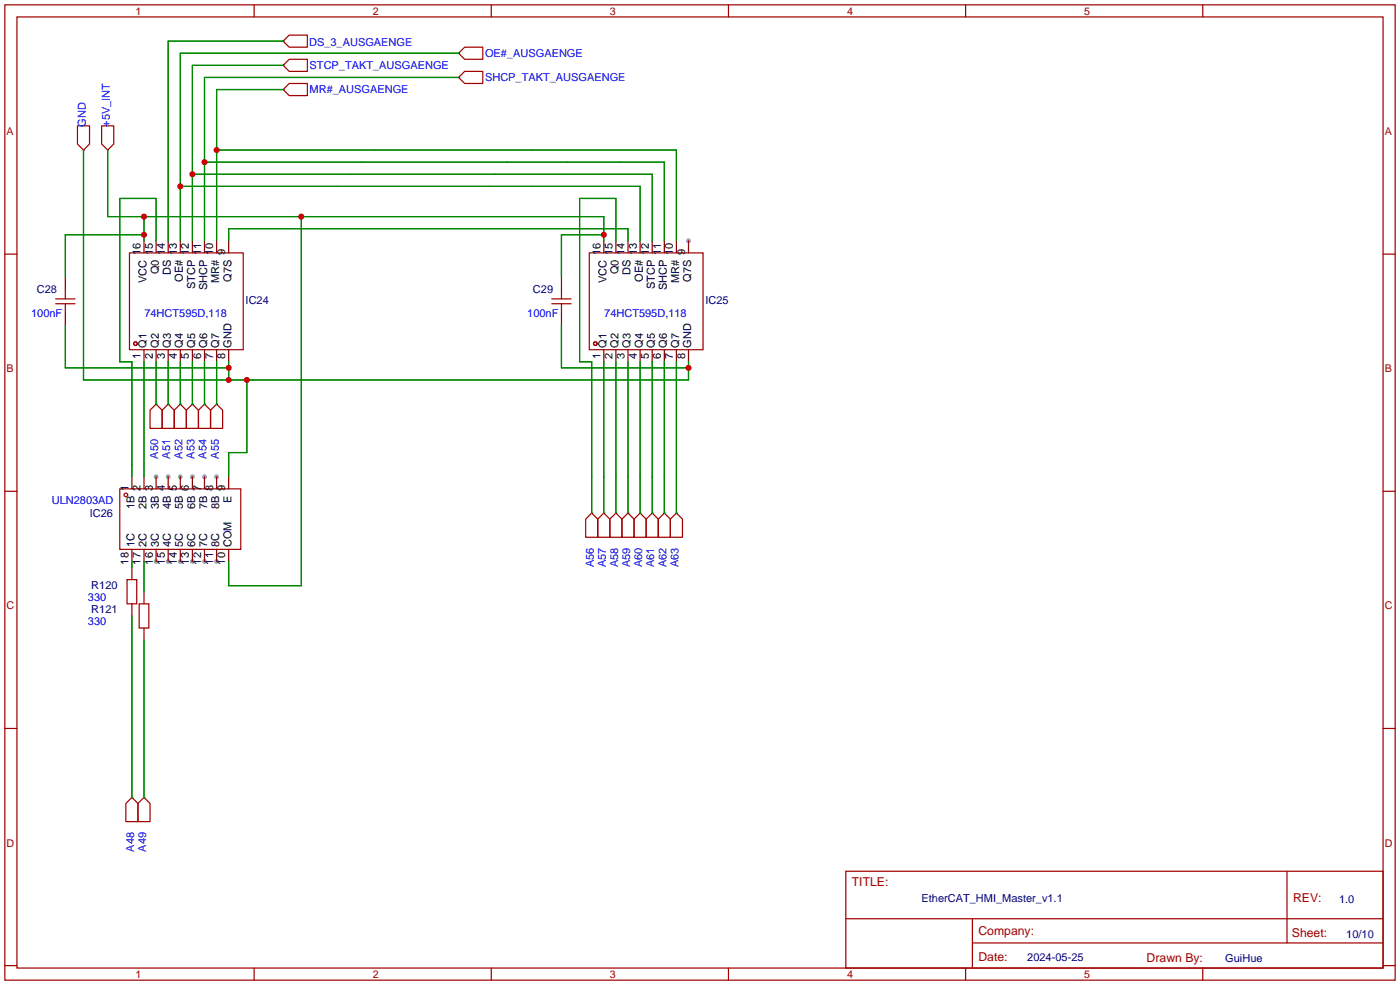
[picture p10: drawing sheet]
<svg xmlns="http://www.w3.org/2000/svg" width="294mm" height="207mm" viewBox="0 0 294 207" stroke-linecap="round" stroke-linejoin="round" font-family="sans-serif">
<g fill="#999">
<circle cx="144.5" cy="50.5" r=".51"/>
<circle cx="32.8" cy="100.1" r=".51"/>
<circle cx="35.3" cy="100.1" r=".51"/>
<circle cx="37.8" cy="100.1" r=".51"/>
<circle cx="40.4" cy="100.1" r=".51"/>
<circle cx="42.9" cy="100.1" r=".51"/>
<circle cx="45.5" cy="100.1" r=".51"/>
<circle cx="45.5" cy="117.9" r=".51"/>
<circle cx="42.9" cy="117.9" r=".51"/>
<circle cx="40.4" cy="117.9" r=".51"/>
<circle cx="37.8" cy="117.9" r=".51"/>
<circle cx="35.3" cy="117.9" r=".51"/>
<circle cx="32.8" cy="117.9" r=".51"/>
</g>
<g fill="none" stroke="#a10000" stroke-width=".25">
<path d="M1 1h291.9v204.7h-291.9zM3.6 3.6h286.7v199.6h-286.7zM53.3 1v2.6M59.4 13.7l1.3-1.3h3.8v2.6h-3.8zM60.7 7.4h3.8v2.5h-3.8l-1.3-1.3zM60.7 17.5h3.8v2.6h-3.8l-1.3-1.3zM96.3 11.2l1.2-1.3h3.8v2.5h-3.8zM96.3 16.3l1.2-1.3h3.8v2.5h-3.8zM103.1 1v2.6M152.9 1v2.6M202.7 1v2.6M252.5 1v2.6"/>
<path d="M16.3 26.4h2.5v3.8l-1.3 1.3-1.2-1.3zM21.3 26.4h2.6v3.8l-1.3 1.3-1.3-1.3zM1 53.3h2.6M27.2 53.1h23.9v20.3h-23.9zM123.7 53.1h23.9v20.3h-23.9zM290.3 53.3h2.6M11.7 62.7h4M11.7 63.8h4M13.7 60.7v2M13.7 63.8v2M115.8 62.7h4.1M115.8 63.8h4.1"/>
<path d="M117.9 60.7v2M117.9 63.8v2M32.8 84.8l1.2 1.3v3.8h-2.5v-3.8zM35.3 84.8l1.3 1.3v3.8h-2.6v-3.8zM37.8 84.8l1.3 1.3v3.8h-2.5v-3.8zM40.4 84.8l1.3 1.3v3.8h-2.6v-3.8zM42.9 84.8l1.3 1.3v3.8h-2.5v-3.8zM45.5 84.8l1.2 1.3v3.8h-2.5v-3.8zM1 103.1h2.6M25.1 102.6h25.4v12.7h-25.4zM124.2 107.7l1.3 1.3v3.8h-2.6v-3.8zM125.5 109l1.2-1.3 1.3 1.3v3.8h-2.5z"/>
<path d="M128 109l1.3-1.3 1.3 1.3v3.8h-2.6zM130.6 109l1.2-1.3 1.3 1.3v3.8h-2.5zM133.1 109l1.3-1.3 1.2 1.3v3.8h-2.5zM136.9 107.7l1.3 1.3v3.8h-2.6v-3.8zM138.2 109l1.2-1.3 1.3 1.3v3.8h-2.5zM140.7 109l1.3-1.3 1.3 1.3v3.8h-2.6zM290.3 103.1h2.6M26.7 121.7h2v5h-2zM29.2 126.7h2v5.1h-2zM1 152.9h2.6M290.3 152.9h2.6M26.4 168.7l1.3-1.3 1.3 1.3v3.8h-2.6z"/>
<path d="M30.2 167.4l1.3 1.3v3.8h-2.5v-3.8zM177.5 182.9h112.8v20.3h-112.8zM177.6 192.8h112.6M204.1 197.9h86.1M204.1 192.8v10.2M270.2 182.9v15M1 202.7h2.6M53.3 203.2v2.5M103.1 203.2v2.5M152.9 203.2v2.5M202.7 203.2v2.5M252.5 203.2v2.5"/>
<path d="M290.3 202.7h2.6"/>
<circle cx="28.4" cy="72.1" r=".38"/>
<circle cx="125" cy="72.1" r=".38"/>
<circle cx="26.4" cy="103.9" r=".38"/>
</g>
<g fill="none" stroke="#870000" stroke-width=".25">
<path d="M59.4 8.6h.1M59.4 13.7h.1M59.4 18.8h.1M96.3 11.2h.1M96.3 16.3h.1M17.5 31.5h.1M22.6 31.5h.1M13.7 58.2v2.5M30.2 50.5v2.6M32.8 50.5v2.6M35.3 50.5v2.6M37.8 50.5v2.6"/>
<path d="M40.4 50.5v2.6M42.9 50.5v2.6M45.5 50.5v2.6M48 50.5v2.6M117.9 58.2v2.5M126.7 50.5v2.6M129.3 50.5v2.6M131.8 50.5v2.6M134.4 50.5v2.6M136.9 50.5v2.6M139.4 50.5v2.6M142 50.5v2.6"/>
<path d="M144.5 50.5v2.6M13.7 65.8v2.5M30.2 73.4v2.5M32.8 73.4v2.5M35.3 73.4v2.5M37.8 73.4v2.5M40.4 73.4v2.5M42.9 73.4v2.5M45.5 73.4v2.5M48 73.4v2.5M117.9 65.8v2.5M126.7 73.4v2.5"/>
<path d="M129.3 73.4v2.5M131.8 73.4v2.5M134.4 73.4v2.5M136.9 73.4v2.5M139.4 73.4v2.5M142 73.4v2.5M144.5 73.4v2.5M32.8 84.8h.1M35.3 84.8h.1M37.8 84.8h.1M40.4 84.8h.1M42.9 84.8h.1"/>
<path d="M45.5 84.8h.1M27.7 100.1v2.5M27.7 115.3v2.6M27.7 119.1v2.6M30.2 100.1v2.5M30.2 115.3v2.6M32.8 100.1v2.5M32.8 115.3v2.6M35.3 100.1v2.5M35.3 115.3v2.6M37.8 100.1v2.5M37.8 115.3v2.6"/>
<path d="M40.4 100.1v2.5M40.4 115.3v2.6M42.9 100.1v2.5M42.9 115.3v2.6M45.5 100.1v2.5M45.5 115.3v2.6M48 100.1v2.5M48 115.3v2.6M124.2 107.7h.1M126.7 107.7h.1M129.3 107.7h.1M131.8 107.7h.1"/>
<path d="M134.4 107.7h.1M136.9 107.7h.1M139.4 107.7h.1M142 107.7h.1M27.7 126.7v2.6M30.2 124.2v2.5M30.2 131.8v2.6M27.7 167.4h.1M30.2 167.4h.1"/>
</g>
<g fill="none" stroke="#008700" stroke-width=".25">
<path d="M59.4 8.6h-24.1v41.9M59.4 13.7h-19v36.8M59.4 18.8h-13.9v31.7M96.3 11.2h-58.5v39.3M96.3 16.3h-53.4v34.2M17.5 31.5v48.3h127v-3.9M22.6 31.5v14h104.1v5M37.8 39.1h96.6v11.4M40.4 36.6h96.5v13.9M42.9 34h96.5v16.5M45.5 31.5h96.5v19M30.2 45.5v5"/>
<path d="M30.2 49.3h-16.5v8.9M32.8 50.5v-8.8h-7.7v34.2h2.6v24.2M48 50.5v-2.5h83.8v2.5M63.2 45.5v77.4h-15.2v-5M126.7 49.3h-8.8v8.9M129.3 50.5v-8.8h-7.6v34.2h2.5v31.8M13.7 68.3v8.9h34.3M30.2 75.9v24.2M32.8 75.9v8.9M35.3 75.9v8.9M37.8 75.9v8.9M40.4 75.9v8.9"/>
<path d="M42.9 75.9v8.9M45.5 75.9v8.9M48 75.9v3.9M51.8 79.8v15.2h-3.8v5.1M117.9 68.3v8.9h26.6M126.7 75.9v31.8M129.3 75.9v31.8M131.8 75.9v31.8M134.4 75.9v31.8M136.9 75.9v31.8M139.4 75.9v31.8M142 75.9v31.8"/>
<path d="M27.7 117.9v1.2M30.2 117.9v6.3M27.7 129.3v38.1M30.2 134.4v33"/>
</g>
<g fill="#c00">
<circle cx="126.7" cy="49.3" r=".63"/>
<circle cx="30.2" cy="45.5" r=".63"/>
<circle cx="30.2" cy="49.3" r=".63"/>
<circle cx="63.2" cy="45.5" r=".63"/>
<circle cx="51.8" cy="79.8" r=".63"/>
<circle cx="144.5" cy="77.2" r=".63"/>
<circle cx="48" cy="79.8" r=".63"/>
<circle cx="48" cy="77.2" r=".63"/>
<circle cx="37.8" cy="39.1" r=".63"/>
<circle cx="40.4" cy="36.6" r=".63"/>
<circle cx="42.9" cy="34" r=".63"/>
<circle cx="45.5" cy="31.5" r=".63"/>
</g>
<g font-size="2.6" fill="#a00000">
<text x="178.8" y="186.1">TITLE:</text>
<text x="271.4" y="189.4">REV:</text>
<text x="205.4" y="196.3">Company:</text>
<text x="271.2" y="196.7">Sheet:</text>
<text x="205.4" y="201.8">Date:</text>
<text x="240.7" y="201.9">Drawn By:</text>
</g>
<g font-size="2.3" fill="#00f">
<text x="64.9" y="9.7">DS_3_AUSGAENGE</text>
<text x="101.8" y="11.9">OE#_AUSGAENGE</text>
<text x="65" y="14.4">STCP_TAKT_AUSGAENGE</text>
<text x="101.8" y="17">SHCP_TAKT_AUSGAENGE</text>
<text x="65" y="19.5">MR#_AUSGAENGE</text>
<text x="18" y="26.6" transform="rotate(-90 18 26.6)">GND</text>
<text x="23.1" y="26.6" transform="rotate(-90 23.1 26.6)">+5V_INT</text>
<text x="6.5" y="66.5">100nF</text>
<text x="30.3" y="66.5">74HCT595D,118</text>
<text x="110.7" y="66.5">100nF</text>
<text x="126.8" y="66.5">74HCT595D,118</text>
<text x="33.2" y="96.2" transform="rotate(-90 33.2 96.2)">A50</text>
<text x="35.8" y="96.2" transform="rotate(-90 35.8 96.2)">A51</text>
<text x="38.3" y="96.2" transform="rotate(-90 38.3 96.2)">A52</text>
<text x="40.8" y="96.2" transform="rotate(-90 40.8 96.2)">A53</text>
<text x="43.4" y="96.2" transform="rotate(-90 43.4 96.2)">A54</text>
<text x="45.9" y="96.2" transform="rotate(-90 45.9 96.2)">A55</text>
<text x="10.9" y="105.9">ULN2803AD</text>
<text x="124.7" y="119.1" transform="rotate(-90 124.7 119.1)">A56</text>
<text x="127.2" y="119.1" transform="rotate(-90 127.2 119.1)">A57</text>
<text x="129.7" y="119.1" transform="rotate(-90 129.7 119.1)">A58</text>
<text x="132.3" y="119.1" transform="rotate(-90 132.3 119.1)">A59</text>
<text x="134.8" y="119.1" transform="rotate(-90 134.8 119.1)">A60</text>
<text x="137.4" y="119.1" transform="rotate(-90 137.4 119.1)">A61</text>
<text x="139.9" y="119.1" transform="rotate(-90 139.9 119.1)">A62</text>
<text x="142.4" y="119.1" transform="rotate(-90 142.4 119.1)">A63</text>
<text x="18.5" y="131.3">330</text>
<text x="18.5" y="126.2">330</text>
<text x="28.1" y="178.8" transform="rotate(-90 28.1 178.8)">A48</text>
<text x="30.7" y="178.8" transform="rotate(-90 30.7 178.8)">A49</text>
</g>
<g font-size="2.3">
<text x="29.5" y="53.4" transform="rotate(-90 29.5 53.4)">16</text>
<text x="32" y="53.4" transform="rotate(-90 32 53.4)">15</text>
<text x="34.6" y="53.4" transform="rotate(-90 34.6 53.4)">14</text>
<text x="37.1" y="53.4" transform="rotate(-90 37.1 53.4)">13</text>
<text x="39.7" y="53.4" transform="rotate(-90 39.7 53.4)">12</text>
<text x="42.2" y="53.4" transform="rotate(-90 42.2 53.4)">11</text>
<text x="44.7" y="53.4" transform="rotate(-90 44.7 53.4)">10</text>
<text x="47.3" y="53.4" transform="rotate(-90 47.3 53.4)">9</text>
<text x="126" y="53.4" transform="rotate(-90 126 53.4)">16</text>
<text x="128.6" y="53.4" transform="rotate(-90 128.6 53.4)">15</text>
<text x="131.1" y="53.4" transform="rotate(-90 131.1 53.4)">14</text>
<text x="133.6" y="53.4" transform="rotate(-90 133.6 53.4)">13</text>
<text x="136.2" y="53.4" transform="rotate(-90 136.2 53.4)">12</text>
<text x="138.7" y="53.4" transform="rotate(-90 138.7 53.4)">11</text>
<text x="141.3" y="53.4" transform="rotate(-90 141.3 53.4)">10</text>
<text x="143.8" y="53.4" transform="rotate(-90 143.8 53.4)">9</text>
<text x="30.8" y="59.4" transform="rotate(-90 30.8 59.4)">VCC</text>
<text x="33.3" y="57.6" transform="rotate(-90 33.3 57.6)">Q0</text>
<text x="35.9" y="57.7" transform="rotate(-90 35.9 57.7)">DS</text>
<text x="38.4" y="59.1" transform="rotate(-90 38.4 59.1)">OE#</text>
<text x="46" y="59.4" transform="rotate(-90 46 59.4)">MR#</text>
<text x="48.6" y="59.1" transform="rotate(-90 48.6 59.1)">Q7S</text>
<text x="127.3" y="59.4" transform="rotate(-90 127.3 59.4)">VCC</text>
<text x="129.8" y="57.6" transform="rotate(-90 129.8 57.6)">Q0</text>
<text x="132.4" y="57.7" transform="rotate(-90 132.4 57.7)">DS</text>
<text x="134.9" y="59.1" transform="rotate(-90 134.9 59.1)">OE#</text>
<text x="142.5" y="59.4" transform="rotate(-90 142.5 59.4)">MR#</text>
<text x="145.1" y="59.1" transform="rotate(-90 145.1 59.1)">Q7S</text>
<text x="40.9" y="60.7" transform="rotate(-90 40.9 60.7)">STCP</text>
<text x="43.5" y="60.9" transform="rotate(-90 43.5 60.9)">SHCP</text>
<text x="137.5" y="60.7" transform="rotate(-90 137.5 60.7)">STCP</text>
<text x="140" y="60.9" transform="rotate(-90 140 60.9)">SHCP</text>
<text x="29.5" y="75.3" transform="rotate(-90 29.5 75.3)">1</text>
<text x="30.8" y="73" transform="rotate(-90 30.8 73)">Q1</text>
<text x="32" y="75.3" transform="rotate(-90 32 75.3)">2</text>
<text x="33.3" y="73" transform="rotate(-90 33.3 73)">Q2</text>
<text x="34.6" y="75.3" transform="rotate(-90 34.6 75.3)">3</text>
<text x="35.9" y="73" transform="rotate(-90 35.9 73)">Q3</text>
<text x="37.1" y="75.3" transform="rotate(-90 37.1 75.3)">4</text>
<text x="38.4" y="73" transform="rotate(-90 38.4 73)">Q4</text>
<text x="39.7" y="75.3" transform="rotate(-90 39.7 75.3)">5</text>
<text x="40.9" y="73" transform="rotate(-90 40.9 73)">Q5</text>
<text x="42.2" y="75.3" transform="rotate(-90 42.2 75.3)">6</text>
<text x="43.5" y="73" transform="rotate(-90 43.5 73)">Q6</text>
<text x="44.7" y="75.3" transform="rotate(-90 44.7 75.3)">7</text>
<text x="46" y="73" transform="rotate(-90 46 73)">Q7</text>
<text x="47.3" y="75.3" transform="rotate(-90 47.3 75.3)">8</text>
<text x="48.6" y="73" transform="rotate(-90 48.6 73)">GND</text>
<text x="126" y="75.3" transform="rotate(-90 126 75.3)">1</text>
<text x="127.3" y="73" transform="rotate(-90 127.3 73)">Q1</text>
<text x="128.6" y="75.3" transform="rotate(-90 128.6 75.3)">2</text>
<text x="129.8" y="73" transform="rotate(-90 129.8 73)">Q2</text>
<text x="131.1" y="75.3" transform="rotate(-90 131.1 75.3)">3</text>
<text x="132.4" y="73" transform="rotate(-90 132.4 73)">Q3</text>
<text x="133.6" y="75.3" transform="rotate(-90 133.6 75.3)">4</text>
<text x="134.9" y="73" transform="rotate(-90 134.9 73)">Q4</text>
<text x="136.2" y="75.3" transform="rotate(-90 136.2 75.3)">5</text>
<text x="137.5" y="73" transform="rotate(-90 137.5 73)">Q5</text>
<text x="138.7" y="75.3" transform="rotate(-90 138.7 75.3)">6</text>
<text x="140" y="73" transform="rotate(-90 140 73)">Q6</text>
<text x="141.3" y="75.3" transform="rotate(-90 141.3 75.3)">7</text>
<text x="142.5" y="73" transform="rotate(-90 142.5 73)">Q7</text>
<text x="143.8" y="75.3" transform="rotate(-90 143.8 75.3)">8</text>
<text x="145.1" y="73" transform="rotate(-90 145.1 73)">GND</text>
<text x="27" y="103" transform="rotate(-90 27 103)">1</text>
<text x="28.2" y="106.9" transform="rotate(-90 28.2 106.9)">1B</text>
<text x="29.5" y="103" transform="rotate(-90 29.5 103)">2</text>
<text x="30.8" y="106.9" transform="rotate(-90 30.8 106.9)">2B</text>
<text x="32" y="103" transform="rotate(-90 32 103)">3</text>
<text x="33.3" y="106.9" transform="rotate(-90 33.3 106.9)">3B</text>
<text x="34.6" y="103" transform="rotate(-90 34.6 103)">4</text>
<text x="35.9" y="106.9" transform="rotate(-90 35.9 106.9)">4B</text>
<text x="37.1" y="103" transform="rotate(-90 37.1 103)">5</text>
<text x="38.4" y="106.9" transform="rotate(-90 38.4 106.9)">5B</text>
<text x="39.7" y="103" transform="rotate(-90 39.7 103)">6</text>
<text x="40.9" y="106.9" transform="rotate(-90 40.9 106.9)">6B</text>
<text x="42.2" y="103" transform="rotate(-90 42.2 103)">7</text>
<text x="43.5" y="106.9" transform="rotate(-90 43.5 106.9)">7B</text>
<text x="44.7" y="103" transform="rotate(-90 44.7 103)">8</text>
<text x="46" y="106.9" transform="rotate(-90 46 106.9)">8B</text>
<text x="47.3" y="103" transform="rotate(-90 47.3 103)">9</text>
<text x="48.6" y="105.6" transform="rotate(-90 48.6 105.6)">E</text>
<text x="27" y="118.5" transform="rotate(-90 27 118.5)">18</text>
<text x="28.2" y="114.9" transform="rotate(-90 28.2 114.9)">1C</text>
<text x="29.5" y="118.5" transform="rotate(-90 29.5 118.5)">17</text>
<text x="30.8" y="114.9" transform="rotate(-90 30.8 114.9)">2C</text>
<text x="32" y="118.5" transform="rotate(-90 32 118.5)">16</text>
<text x="33.3" y="114.9" transform="rotate(-90 33.3 114.9)">3C</text>
<text x="34.6" y="118.5" transform="rotate(-90 34.6 118.5)">15</text>
<text x="35.9" y="114.9" transform="rotate(-90 35.9 114.9)">4C</text>
<text x="37.1" y="118.5" transform="rotate(-90 37.1 118.5)">14</text>
<text x="38.4" y="114.9" transform="rotate(-90 38.4 114.9)">5C</text>
<text x="39.7" y="118.5" transform="rotate(-90 39.7 118.5)">13</text>
<text x="40.9" y="114.9" transform="rotate(-90 40.9 114.9)">6C</text>
<text x="42.2" y="118.5" transform="rotate(-90 42.2 118.5)">12</text>
<text x="43.5" y="114.9" transform="rotate(-90 43.5 114.9)">7C</text>
<text x="44.7" y="118.5" transform="rotate(-90 44.7 118.5)">11</text>
<text x="46" y="114.9" transform="rotate(-90 46 114.9)">8C</text>
<text x="47.3" y="118.5" transform="rotate(-90 47.3 118.5)">10</text>
<text x="48.6" y="114.9" transform="rotate(-90 48.6 114.9)">COM</text>
</g>
<g font-size="2.3" fill="#000080">
<text x="7.7" y="61.4">C28</text>
<text x="51.6" y="63.9">IC24</text>
<text x="111.9" y="61.4">C29</text>
<text x="148.1" y="63.9">IC25</text>
<text x="18.8" y="108.4">IC26</text>
<text x="19.2" y="123.6">R120</text>
<text x="19.2" y="128.7">R121</text>
<text x="193.5" y="189.4">EtherCAT_HMI_Master_v1.1</text>
<text x="281.1" y="189.5">1.0</text>
<text x="282.6" y="197">10/10</text>
<text x="215.6" y="201.7">2024-05-25</text>
<text x="257.2" y="202">GuiHue</text>
</g>
<g font-size="2.2" fill="#a00000">
<text x="28.4" y="3.1">1</text>
<text x="78.2" y="3.1">2</text>
<text x="128" y="3.1">3</text>
<text x="177.8" y="3.1">4</text>
<text x="227.6" y="3.1">5</text>
<text x="1.4" y="28.3">A</text>
<text x="290.7" y="28.3">A</text>
<text x="1.4" y="78.1">B</text>
<text x="290.7" y="78.1">B</text>
<text x="1.4" y="127.9">C</text>
<text x="290.7" y="127.9">C</text>
<text x="1.4" y="177.7">D</text>
<text x="290.7" y="177.7">D</text>
<text x="28.4" y="205.3">1</text>
<text x="78.2" y="205.3">2</text>
<text x="128" y="205.3">3</text>
<text x="177.8" y="205.3">4</text>
<text x="227.6" y="205.3">5</text>
</g>
</svg>
